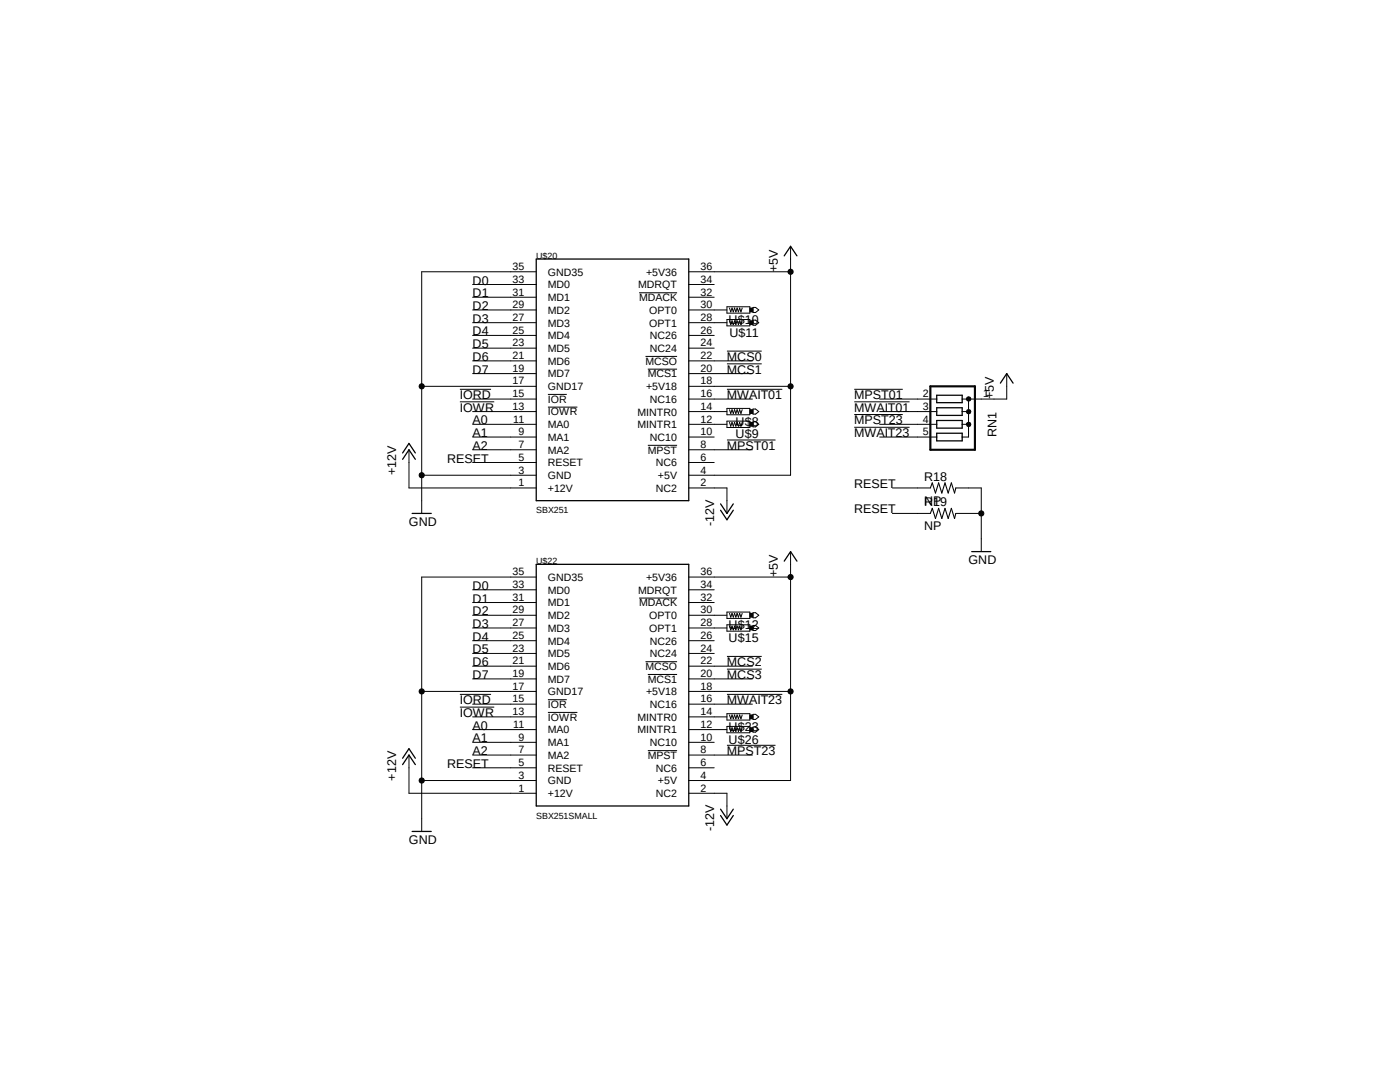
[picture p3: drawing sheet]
<svg xmlns="http://www.w3.org/2000/svg" width="279mm" height="216mm" viewBox="0 0 279 216" stroke-linecap="round" stroke-linejoin="round" font-family="sans-serif">
<path d="M76.5 46.8l126.4 122.3M202.9 46.8l-126.4 122.3" fill="none" stroke="#fff" stroke-width=".2"/>
<g fill="none" stroke="#000" stroke-width=".2">
<path d="M94.3 59.3h12.7M94.3 56.8h12.7M107 54.2h-22.8v48.2M127.6 58.4h7.5M137.5 59.3h5M137.5 56.8h5M137.5 54.2h20.3M157.8 49.1v45.7h-20.3M84.2 77.1h22.8M91.8 77.7h6.2M94.3 79.6h12.7M94.3 74.5h12.7"/>
<path d="M94.3 72h12.7M94.3 69.5h12.7M94.3 66.9h12.7M94.3 64.4h12.7M94.3 61.8h12.7M109.3 78.7h3.8M128.8 71.1h6.3M129.3 73.7h5.8M137.5 79.6h12.7M137.5 77.1h20.3M137.5 74.5h12.7M137.5 72h12.7"/>
<path d="M137.5 69.5h5M137.5 66.9h5M137.5 64.4h7.6M137.5 61.8h7.6M145.1 77.7h11M145.1 70.1h6.9M145.1 72.6h6.9M145.1 61.2h4.5v1.3h-4.5zM145.1 63.8h4.5v1.2h-4.5zM145.6 61.5l.2 .7 .3-.7 .2 .7 .3-.7 .3 .7 .2-.7 .3 .7 .2-.7 .3 .7 .2-.7M145.6 64l.2 .8 .3-.8 .2 .8 .3-.8 .3 .8 .2-.8 .3 .8 .2-.8 .3 .8 .2-.8M149.6 61.5h.6v.7h-.6z"/>
<path d="M149.6 64h.6v.8h-.6zM150.3 61.3h.5l.6 .5-.6 .6h-.5zM150.3 63.9h.5l.6 .5-.6 .5h-.5zM170.5 77.7h9.7M175.6 79.6h11.3M193 79.3l.3-.1 .3 .1 .2 .3-.2 .3-.3 .2-.3-.2-.1-.3h.5h-.5zM193.3 79.6v7.6h-1.3M200.9 74.5v5.1h-8.9M81.6 89.7v7.7h25.4M84.2 94.8h22.8M91.8 80.2h6.8M94.3 89.7h12.7"/>
<path d="M94.3 87.2h12.7M94.3 84.7h12.7M94.3 82.1h12.7M94.3 92.3h12.7M109.3 81.2h5.9M129.3 88.9h5.8M137.5 97.4h7.6v5M137.5 89.7h12.7M137.5 87.2h5M137.5 84.7h7.6M137.5 82.1h7.6M137.5 92.3h5"/>
<path d="M145.1 87.8h9.7M145.1 81.5h4.5v1.3h-4.5zM145.1 84h4.5v1.3h-4.5zM145.6 81.7l.2 .8 .3-.8 .2 .8 .3-.8 .3 .8 .2-.8 .3 .8 .2-.8 .3 .8 .2-.8M145.6 84.3l.2 .7 .3-.7 .2 .7 .3-.7 .3 .7 .2-.7 .3 .7 .2-.7 .3 .7 .2-.7M149.6 81.7h.6v.8h-.6zM149.6 84.3h.6v.7h-.6zM150.3 81.6h.5l.6 .5-.6 .5h-.5zM150.3 84.2h.5l.6 .5-.6 .5h-.5zM170.5 80.2h11M170.5 82.7h9.7M170.5 85.3h11"/>
<path d="M175.6 87.2h11.3M175.6 84.7h11.3M175.6 82.1h11.3M178.1 97.4h7.6M190.8 97.4h5v12.7M192 84.7h1.3M192 82.1h1.3M193 84.4l.3-.2 .3 .2 .2 .3-.2 .3-.3 .1-.3-.1-.1-.3h.5h-.5zM193 81.8l.3-.1 .3 .1 .2 .3-.2 .4-.3 .1-.3-.1-.1-.4h.5h-.5zM94.3 117.7h12.7M107 115.1h-22.8v50.8M127.6 119.3h7.5"/>
<path d="M137.5 117.7h5M137.5 115.1h20.3M157.8 110.1v45.6h-20.3M178.1 102.4h7.6M190.8 102.4h5M84.2 138h22.8M91.8 138.6h6.2M94.3 135.5h12.7M94.3 132.9h12.7M94.3 130.4h12.7M94.3 127.8h12.7M94.3 125.3h12.7"/>
<path d="M94.3 122.8h12.7M94.3 120.2h12.7M109.3 139.6h3.8M128.8 132h6.3M129.3 134.6h5.8M137.5 138h20.3M137.5 135.5h12.7M137.5 132.9h12.7M137.5 130.4h5M137.5 127.8h5M137.5 125.3h7.6M137.5 122.8h7.6"/>
<path d="M137.5 120.2h5M145.1 138.6h11M145.1 131h6.9M145.1 133.5h6.9M145.1 122.1h4.5v1.3h-4.5zM145.1 124.7h4.5v1.2h-4.5zM145.6 122.4l.2 .7 .3-.7 .2 .7 .3-.7 .3 .7 .2-.7 .3 .7 .2-.7 .3 .7 .2-.7M145.6 124.9l.2 .8 .3-.8 .2 .8 .3-.8 .3 .8 .2-.8 .3 .8 .2-.8 .3 .8 .2-.8M149.6 122.4h.6v.7h-.6zM149.6 124.9h.6v.8h-.6zM150.3 122.3h.5l.6 .5-.6 .5h-.5zM150.3 124.8h.5l.6 .5-.6 .5h-.5z"/>
<path d="M81.6 150.7v7.6h25.4M84.2 155.7h22.8M91.8 141.1h6.8M94.3 150.7h12.7M94.3 148.1h12.7M94.3 145.6h12.7M94.3 143h12.7M94.3 140.5h12.7M94.3 153.2h12.7M109.3 142.2h5.9M129.3 149.8h5.8M137.5 158.3h7.6v5.1"/>
<path d="M137.5 150.7h12.7M137.5 148.1h5M137.5 145.6h7.6M137.5 143h7.6M137.5 140.5h12.7M137.5 153.2h5M145.1 148.7h9.7M145.1 142.4h4.5v1.3h-4.5zM145.1 144.9h4.5v1.3h-4.5zM145.6 142.7l.2 .7 .3-.7 .2 .7 .3-.7 .3 .7 .2-.7 .3 .7 .2-.7 .3 .7 .2-.7M145.6 145.2l.2 .8 .3-.8 .2 .8 .3-.8 .3 .8 .2-.8 .3 .8 .2-.8 .3 .8 .2-.8M149.6 142.7h.6v.7h-.6z"/>
<path d="M149.6 145.2h.6v.8h-.6zM150.3 142.5h.5l.6 .5-.6 .6h-.5zM150.3 145.1h.5l.6 .5-.6 .5h-.5z"/>
<circle cx="157.8" cy="54.2" r=".51"/>
<circle cx="84.2" cy="77.1" r=".51"/>
<circle cx="157.8" cy="77.1" r=".51"/>
<circle cx="84.2" cy="94.8" r=".51"/>
<circle cx="157.8" cy="115.1" r=".51"/>
<circle cx="195.8" cy="102.4" r=".51"/>
<circle cx="84.2" cy="138" r=".51"/>
<circle cx="157.8" cy="138" r=".51"/>
<circle cx="84.2" cy="155.7" r=".51"/>
</g>
<g fill="none" stroke="#000" stroke-width=".25">
<path d="M107 51.7h30.5v48.2h-30.5zM156.5 51.1l1.3-2 1.2 2M186.9 78.9h5.1v1.4h-5.1zM199.6 76.5l1.3-2 1.3 2M80.3 91.7l1.3-2 1.3 2M80.3 90.4l1.3-1.9 1.3 1.9M186.9 81.4h5.1v1.5h-5.1zM186.9 83.9h5.1v1.5h-5.1zM186.9 86.4h5.1v1.6h-5.1zM82.3 102.4h3.8M107 112.6h30.5v48.2h-30.5zM143.8 100.5l1.3 1.9 1.2-1.9"/>
<path d="M143.8 101.8l1.3 1.9 1.2-1.9M156.5 112l1.3-1.9 1.2 1.9M193.9 110.1h3.8M80.3 152.6l1.3-1.9 1.3 1.9M80.3 151.3l1.3-1.9 1.3 1.9M82.3 165.9h3.8M143.8 161.5l1.3 1.9 1.2-1.9M143.8 162.7l1.3 1.9 1.2-1.9"/>
</g>
<g fill="#000">
<path d="M149.6 61.5h.6v.7h-.6z" fill-rule="evenodd"/>
<path d="M149.6 64h.6v.8h-.6z" fill-rule="evenodd"/>
<path d="M193 79.3l.3-.1 .3 .1 .2 .3-.2 .3-.3 .2-.3-.2-.1-.3h.5h-.5z" fill-rule="evenodd"/>
<path d="M149.6 81.7h.6v.8h-.6z" fill-rule="evenodd"/>
<path d="M149.6 84.3h.6v.7h-.6z" fill-rule="evenodd"/>
<path d="M193 84.4l.3-.2 .3 .2 .2 .3-.2 .3-.3 .1-.3-.1-.1-.3h.5h-.5z" fill-rule="evenodd"/>
<path d="M193 81.8l.3-.1 .3 .1 .2 .3-.2 .4-.3 .1-.3-.1-.1-.4h.5h-.5z" fill-rule="evenodd"/>
<path d="M149.6 122.4h.6v.7h-.6z" fill-rule="evenodd"/>
<path d="M149.6 124.9h.6v.8h-.6z" fill-rule="evenodd"/>
<path d="M149.6 142.7h.6v.7h-.6z" fill-rule="evenodd"/>
<path d="M149.6 145.2h.6v.8h-.6z" fill-rule="evenodd"/>
<circle cx="157.8" cy="54.2" r=".51"/>
<circle cx="84.2" cy="77.1" r=".51"/>
<circle cx="157.8" cy="77.1" r=".51"/>
<circle cx="84.2" cy="94.8" r=".51"/>
<circle cx="157.8" cy="115.1" r=".51"/>
<circle cx="195.8" cy="102.4" r=".51"/>
<circle cx="84.2" cy="138" r=".51"/>
<circle cx="157.8" cy="138" r=".51"/>
<circle cx="84.2" cy="155.7" r=".51"/>
</g>
<path d="M185.7 77.1h8.9v12.6h-8.9z" fill="none" stroke="#000" stroke-width=".42"/>
<path d="M185.7 97.4l.4-1 .6 2 .6-2 .7 2 .6-2 .6 2 .7-2 .6 2 .3-1M185.7 102.4l.4-1 .6 2.1 .6-2.1 .7 2.1 .6-2.1 .6 2.1 .7-2.1 .6 2.1 .3-1.1" fill="none" stroke="#000" stroke-width=".21"/>
<g font-size="2.5">
<text x="94.3" y="56.8">D0</text>
<text x="94.3" y="59.3">D1</text>
<text x="155.2" y="54.2" transform="rotate(-90 155.2 54.2)">+5V</text>
<text x="94.3" y="61.8">D2</text>
<text x="94.3" y="64.4">D3</text>
<text x="145.4" y="64.6">U$10</text>
<text x="94.3" y="66.9">D4</text>
<text x="94.3" y="69.5">D5</text>
<text x="145.6" y="67.2">U$11</text>
<text x="94.3" y="72">D6</text>
<text x="94.3" y="74.5">D7</text>
<text x="145.1" y="72">MCS0</text>
<text x="145.1" y="74.5">MCS1</text>
<text x="91.8" y="82.1">IOWR</text>
<text x="91.8" y="79.6">IORD</text>
<text x="145.1" y="79.6">MWAIT01</text>
<text x="170.5" y="79.6">MPST01</text>
<text x="170.5" y="82.1">MWAIT01</text>
<text x="198.4" y="79.6" transform="rotate(-90 198.4 79.6)">+5V</text>
<text x="94.3" y="87.2">A1</text>
<text x="94.3" y="89.7">A2</text>
<text x="94.3" y="84.7">A0</text>
<text x="145.1" y="89.7">MPST01</text>
<text x="146.8" y="84.9">U$8</text>
<text x="146.8" y="87.5">U$9</text>
<text x="170.5" y="84.7">MPST23</text>
<text x="170.5" y="87.2">MWAIT23</text>
<text x="198.9" y="87.2" transform="rotate(-90 198.9 87.2)">RN1</text>
<text x="79.1" y="94.8" transform="rotate(-90 79.1 94.8)">+12V</text>
<text x="89.2" y="92.3">RESET</text>
<text x="184.4" y="95.9">R18</text>
<text x="170.5" y="97.4">RESET</text>
<text x="184.4" y="100.7">NP</text>
<text x="184.4" y="101">R19</text>
<text x="81.6" y="105">GND</text>
<text x="142.5" y="105" transform="rotate(-90 142.5 105)">-12V</text>
<text x="170.5" y="102.4">RESET</text>
<text x="184.4" y="105.7">NP</text>
<text x="193.3" y="112.6">GND</text>
<text x="94.3" y="117.7">D0</text>
<text x="155.2" y="115.1" transform="rotate(-90 155.2 115.1)">+5V</text>
<text x="94.3" y="120.2">D1</text>
<text x="94.3" y="122.8">D2</text>
<text x="94.3" y="125.3">D3</text>
<text x="145.4" y="125.6">U$12</text>
<text x="94.3" y="127.8">D4</text>
<text x="94.3" y="130.4">D5</text>
<text x="145.4" y="128.1">U$15</text>
<text x="94.3" y="132.9">D6</text>
<text x="94.3" y="135.5">D7</text>
<text x="145.1" y="132.9">MCS2</text>
<text x="145.1" y="135.5">MCS3</text>
<text x="91.8" y="140.5">IORD</text>
<text x="91.8" y="143">IOWR</text>
<text x="145.1" y="140.5">MWAIT23</text>
<text x="94.3" y="148.1">A1</text>
<text x="94.3" y="145.6">A0</text>
<text x="145.4" y="145.8">U$23</text>
<text x="145.4" y="148.4">U$26</text>
<text x="79.1" y="155.7" transform="rotate(-90 79.1 155.7)">+12V</text>
<text x="89.2" y="153.2">RESET</text>
<text x="94.3" y="150.7">A2</text>
<text x="145.1" y="150.7">MPST23</text>
<text x="142.5" y="165.9" transform="rotate(-90 142.5 165.9)">-12V</text>
<text x="81.6" y="168.4">GND</text>
</g>
<g font-size="2.1">
<text x="102.3" y="53.9">35</text>
<text x="139.8" y="53.9">36</text>
<text x="102.3" y="59">31</text>
<text x="102.3" y="56.4">33</text>
<text x="109.3" y="57.5">MD0</text>
<text x="109.3" y="55">GND35</text>
<text x="127.4" y="57.5">MDRQT</text>
<text x="128.9" y="55">+5V36</text>
<text x="139.8" y="59">32</text>
<text x="139.8" y="56.4">34</text>
<text x="102.3" y="64">27</text>
<text x="102.3" y="61.5">29</text>
<text x="109.3" y="65.2">MD3</text>
<text x="109.3" y="62.6">MD2</text>
<text x="109.3" y="60.1">MD1</text>
<text x="127.6" y="60.1">MDACK</text>
<text x="129.6" y="65.2">OPT1</text>
<text x="129.6" y="62.6">OPT0</text>
<text x="139.8" y="64">28</text>
<text x="139.8" y="61.5">30</text>
<text x="102.3" y="71.6">21</text>
<text x="102.3" y="69.1">23</text>
<text x="102.3" y="66.5">25</text>
<text x="109.3" y="70.2">MD5</text>
<text x="109.3" y="67.7">MD4</text>
<text x="129.7" y="70.2">NC24</text>
<text x="129.7" y="67.7">NC26</text>
<text x="139.8" y="71.6">22</text>
<text x="139.8" y="69.1">24</text>
<text x="139.8" y="66.5">26</text>
<text x="102.3" y="76.7">17</text>
<text x="102.3" y="74.2">19</text>
<text x="109.3" y="77.9">GND17</text>
<text x="109.3" y="75.3">MD7</text>
<text x="109.3" y="72.8">MD6</text>
<text x="128.8" y="72.8">MCSO</text>
<text x="128.9" y="77.9">+5V18</text>
<text x="129.3" y="75.3">MCS1</text>
<text x="139.8" y="76.7">18</text>
<text x="139.8" y="74.2">20</text>
<text x="102.3" y="81.8">13</text>
<text x="102.3" y="79.2">15</text>
<text x="109.3" y="82.9">IOWR</text>
<text x="109.3" y="80.4">IOR</text>
<text x="127.3" y="82.9">MINTR0</text>
<text x="129.7" y="80.4">NC16</text>
<text x="139.8" y="81.8">14</text>
<text x="139.8" y="79.2">16</text>
<text x="184.1" y="79.2">2</text>
<text x="184.1" y="81.8">3</text>
<text x="196.2" y="79.2">1</text>
<text x="102.4" y="84.3">11</text>
<text x="103.5" y="89.4">7</text>
<text x="103.5" y="86.9">9</text>
<text x="109.3" y="88">MA1</text>
<text x="109.3" y="85.4">MA0</text>
<text x="127.3" y="85.4">MINTR1</text>
<text x="129.7" y="88">NC10</text>
<text x="139.8" y="89.4">8</text>
<text x="139.8" y="86.9">10</text>
<text x="139.8" y="84.3">12</text>
<text x="184.1" y="84.3">4</text>
<text x="184.1" y="86.9">5</text>
<text x="103.5" y="94.5">3</text>
<text x="103.5" y="91.9">5</text>
<text x="109.3" y="95.6">GND</text>
<text x="109.3" y="90.5">MA2</text>
<text x="109.3" y="93">RESET</text>
<text x="129.3" y="90.5">MPST</text>
<text x="130.9" y="93">NC6</text>
<text x="131.3" y="95.6">+5V</text>
<text x="139.8" y="94.5">4</text>
<text x="139.8" y="91.9">6</text>
<text x="103.5" y="97">1</text>
<text x="109.3" y="98.1">+12V</text>
<text x="130.9" y="98.1">NC2</text>
<text x="139.8" y="97">2</text>
<text x="102.3" y="119.8">31</text>
<text x="102.3" y="117.3">33</text>
<text x="102.3" y="114.8">35</text>
<text x="109.3" y="118.4">MD0</text>
<text x="109.3" y="115.9">GND35</text>
<text x="127.4" y="118.4">MDRQT</text>
<text x="128.9" y="115.9">+5V36</text>
<text x="139.8" y="119.8">32</text>
<text x="139.8" y="117.3">34</text>
<text x="139.8" y="114.8">36</text>
<text x="102.3" y="124.9">27</text>
<text x="102.3" y="122.4">29</text>
<text x="109.3" y="123.5">MD2</text>
<text x="109.3" y="121">MD1</text>
<text x="127.6" y="121">MDACK</text>
<text x="129.6" y="123.5">OPT0</text>
<text x="139.8" y="124.9">28</text>
<text x="139.8" y="122.4">30</text>
<text x="102.3" y="130">23</text>
<text x="102.3" y="127.5">25</text>
<text x="109.3" y="131.1">MD5</text>
<text x="109.3" y="128.6">MD4</text>
<text x="109.3" y="126.1">MD3</text>
<text x="129.6" y="126.1">OPT1</text>
<text x="129.7" y="131.1">NC24</text>
<text x="129.7" y="128.6">NC26</text>
<text x="139.8" y="130">24</text>
<text x="139.8" y="127.5">26</text>
<text x="102.3" y="137.6">17</text>
<text x="102.3" y="135.1">19</text>
<text x="102.3" y="132.5">21</text>
<text x="109.3" y="136.2">MD7</text>
<text x="109.3" y="133.7">MD6</text>
<text x="128.8" y="133.7">MCSO</text>
<text x="129.3" y="136.2">MCS1</text>
<text x="139.8" y="137.6">18</text>
<text x="139.8" y="135.1">20</text>
<text x="139.8" y="132.5">22</text>
<text x="102.3" y="142.7">13</text>
<text x="102.3" y="140.2">15</text>
<text x="109.3" y="143.8">IOWR</text>
<text x="109.3" y="141.3">IOR</text>
<text x="109.3" y="138.7">GND17</text>
<text x="127.3" y="143.8">MINTR0</text>
<text x="128.9" y="138.8">+5V18</text>
<text x="129.7" y="141.3">NC16</text>
<text x="139.8" y="142.7">14</text>
<text x="139.8" y="140.2">16</text>
<text x="102.4" y="145.2">11</text>
<text x="103.5" y="147.8">9</text>
<text x="109.3" y="148.9">MA1</text>
<text x="109.3" y="146.3">MA0</text>
<text x="127.3" y="146.3">MINTR1</text>
<text x="129.7" y="148.9">NC10</text>
<text x="139.8" y="147.8">10</text>
<text x="139.8" y="145.2">12</text>
<text x="103.5" y="155.4">3</text>
<text x="103.5" y="150.3">7</text>
<text x="103.5" y="152.9">5</text>
<text x="109.3" y="151.4">MA2</text>
<text x="109.3" y="154">RESET</text>
<text x="129.3" y="151.4">MPST</text>
<text x="130.9" y="154">NC6</text>
<text x="139.8" y="150.3">8</text>
<text x="139.8" y="155.4">4</text>
<text x="139.8" y="152.9">6</text>
<text x="103.5" y="157.9">1</text>
<text x="109.3" y="159">+12V</text>
<text x="109.3" y="156.5">GND</text>
<text x="130.9" y="159">NC2</text>
<text x="131.3" y="156.5">+5V</text>
<text x="139.8" y="157.9">2</text>
</g>
<g font-size="1.8">
<text x="107" y="51.7">U$20</text>
<text x="107" y="102.4">SBX251</text>
<text x="107" y="112.6">U$22</text>
<text x="107" y="163.4">SBX251SMALL</text>
</g>
</svg>
